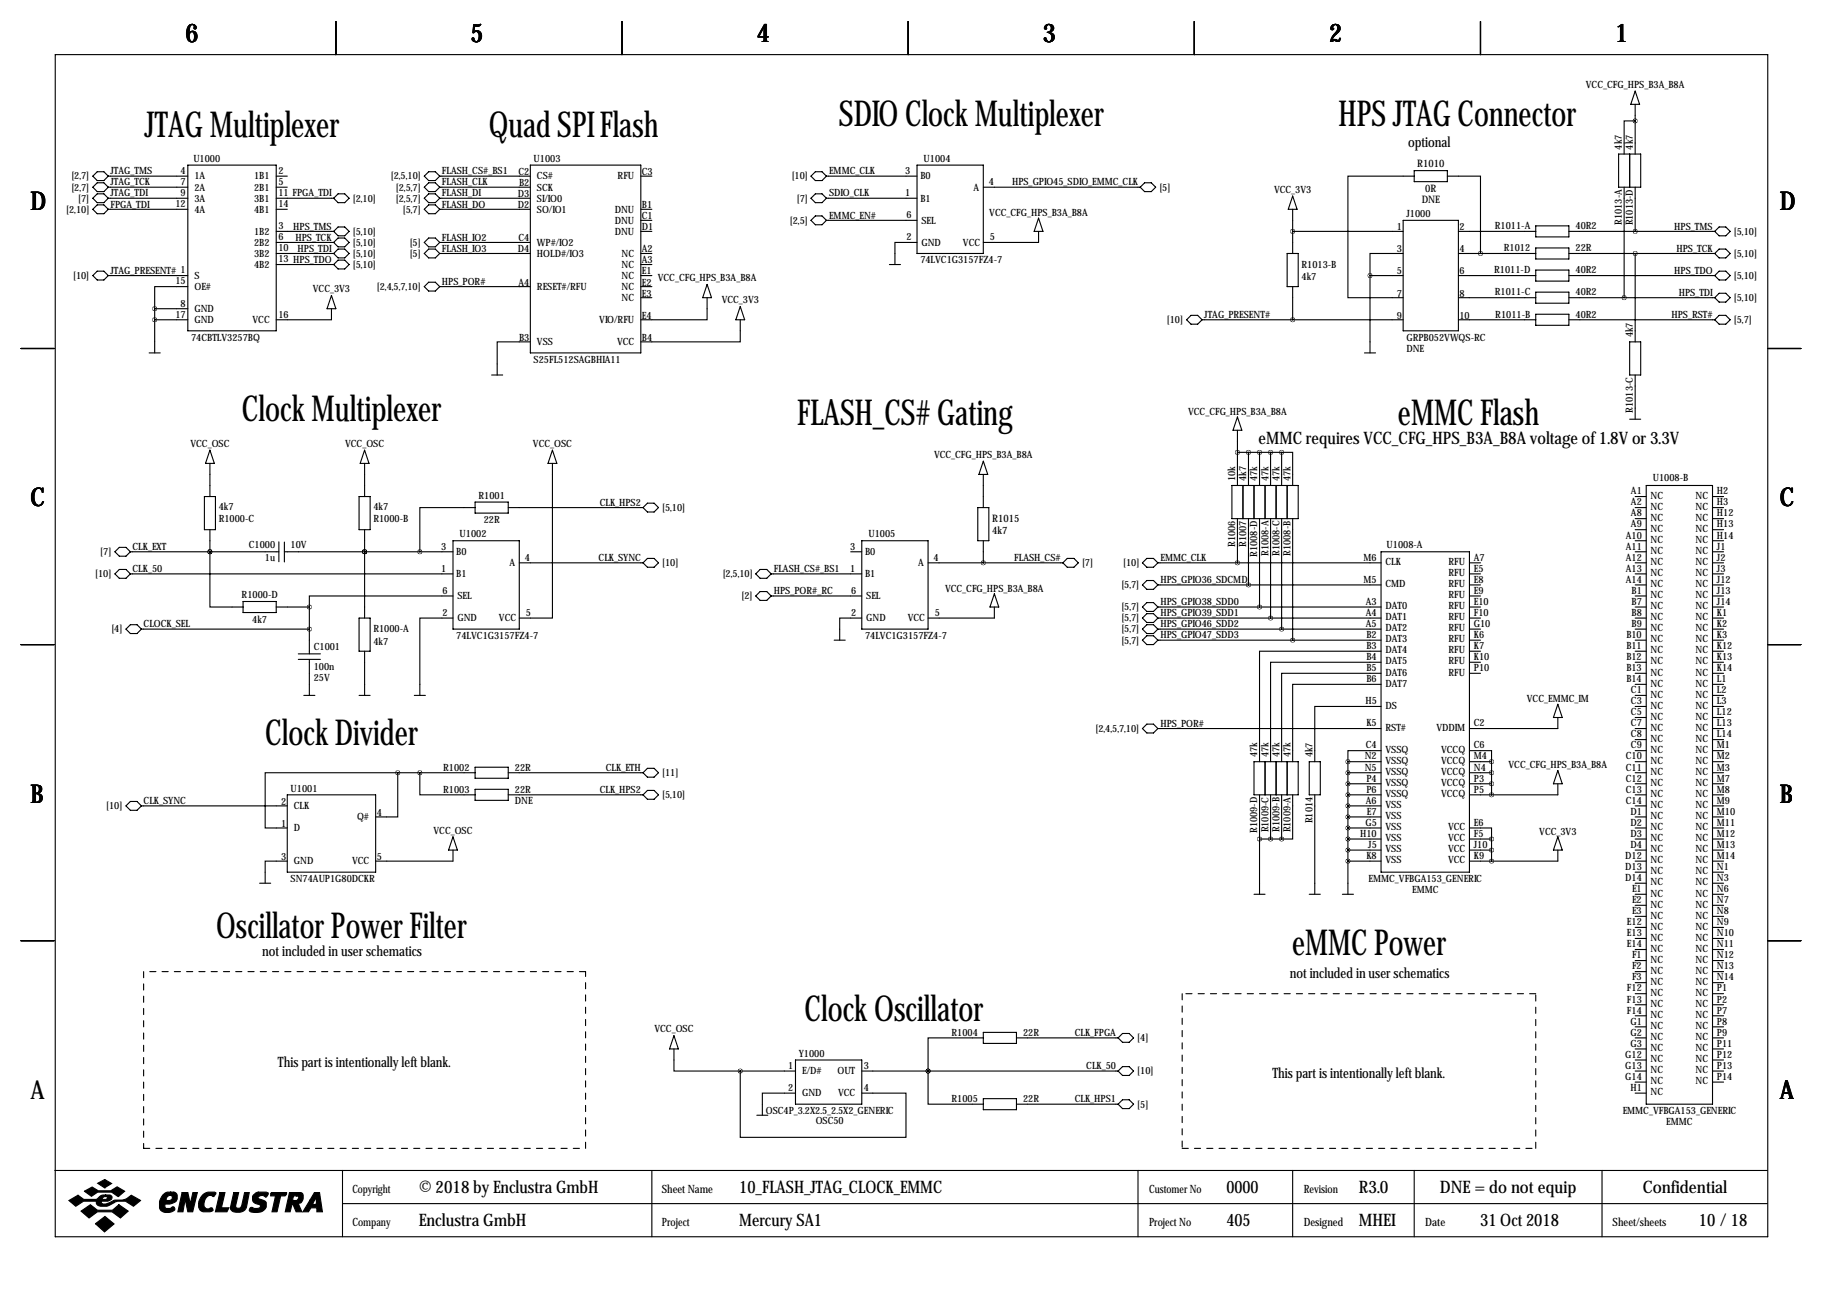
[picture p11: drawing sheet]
<svg xmlns="http://www.w3.org/2000/svg" width="419mm" height="297mm" viewBox="0 0 419 297" stroke-linecap="round" stroke-linejoin="round" font-family="sans-serif">
<g fill="none" stroke="#000" stroke-width=".25">
<path d="M12.7 12.6h393.7v271.7h-393.7zM77.2 4.9v7.7M143 4.9v7.7M208.8 4.9v7.7M274.6 4.9v7.7M340.4 4.9v7.7M22.4 39.5h1.5l1 1-1 1h-1.5l-1.1-1zM43.2 38h20.3v38.1h-20.3zM98.6 39.5h1.5l1 1-1 1h-1.5l-1.1-1zM121.9 38h25.4v43.1h-25.4zM210.8 38h15.3v20.3h-15.3zM325.1 39.2h7.6v2.6h-7.6z"/>
<path d="M372.1 35.4h5.1v7.6h-5.1zM374.6 35.4v7.6M375.9 27.8h-2.5v7.6M375.9 24v11.4M375.9 20.9l1 3.1h-2zM22.4 42h1.5l1 1-1 1.1h-1.5l-1.1-1.1zM22.4 44.6h1.5l1 1-1 1h-1.5l-1.1-1zM22.4 47.1h1.5l1 1-1 1h-1.5l-1.1-1zM24.9 40.5h18.3M24.9 43h18.3M24.9 45.6h18.3M24.9 48.1h18.3"/>
<path d="M63.5 40.5h2.5M63.5 53.2h13.2M63.5 43h2.5M63.5 55.7h13.2M63.5 45.6h13.2M63.5 58.3h13.2M63.5 48.1h2.5M76.7 53.2l1-1h1.5l1.1 1-1.1 1h-1.5zM76.7 58.3l1-1h1.5l1.1 1-1.1 1h-1.5zM76.7 45.6l1-1h1.5l1.1 1-1.1 1h-1.5zM77.7 54.7h1.5l1.1 1-1.1 1.1h-1.5l-1-1.1zM77.7 59.8h1.5l1.1 1-1.1 1h-1.5l-1-1z"/>
<path d="M98.6 57.3h1.5l1 1-1 1h-1.5l-1.1-1zM98.6 42h1.5l1 1-1 1.1h-1.5l-1.1-1.1zM98.6 44.6h1.5l1 1-1 1h-1.5l-1.1-1zM98.6 47.1h1.5l1 1-1 1h-1.5l-1.1-1zM98.6 54.7h1.5l1 1-1 1.1h-1.5l-1.1-1.1zM101.1 40.5h20.8M101.1 43h20.8M101.1 55.7h20.8M101.1 45.6h20.8M101.1 58.3h20.8M101.1 48.1h20.8M147.3 40.5h2.6"/>
<path d="M147.3 53.2h2.6M147.3 58.3h2.6M147.3 48.1h2.6M147.3 50.7h2.6M186.4 40.5l1.1-1h1.5l1 1-1 1h-1.5zM186.4 45.6l1.1-1h1.5l1 1-1 1h-1.5zM186.4 50.7l1.1-1.1h1.5l1 1.1-1 1h-1.5zM190 40.5h20.8M190 45.6h20.8M190 50.7h20.8M210.8 55.7h-5.1v5.1M226.1 43h36"/>
<path d="M238.8 50.2l1 3h-2.1zM238.8 53.2v2.5h-12.7M262.1 43l1-1h1.6l1 1-1 1.1h-1.6zM295.9 58.3h2.5v7.6h-2.5zM297.2 48.1v10.2M297.2 53.2h25.4M297.2 45.1l1 3h-2zM322.6 58.3h-7.6v5.1M322.6 50.7h12.7v25.4h-12.7zM325.1 40.5h-15.2v27.9h12.7M332.7 40.5h7.7v17.8M335.3 53.2h17.8"/>
<path d="M335.3 58.3h17.8M353.1 51.9h7.6v2.6h-7.6zM353.1 57h7.6v2.5h-7.6zM360.7 53.2h33.5M360.7 58.3h33.5M373.4 43v25.4M375.9 43v10.2M375.9 58.3v20.3M395.2 52.2h1.5l1.1 1-1.1 1h-1.5l-1-1zM395.2 57.3h1.5l1.1 1-1.1 1h-1.5l-1-1zM22.4 62.3h1.5l1 1.1-1 1h-1.5l-1.1-1zM24.9 63.4h18.3"/>
<path d="M35.6 71h7.6M35.6 73.5h7.6M35.6 71v10.1M43.2 65.9h-7.6v5.1M63.5 60.8h13.2M76.2 67.9l1 3.1h-2zM76.2 71v2.5h-12.7M98.6 64.9h1.5l1 1-1 1h-1.5l-1.1-1zM101.1 65.9h20.8M121.9 78.6h-7.6v7.6M147.3 63.4h2.6M147.3 60.8h2.6"/>
<path d="M147.3 65.9h2.6M147.3 68.4h2.6M162.6 68.4v5.1h-15.3M162.6 65.4l1 3h-2.1zM170.2 73.5v5.1h-22.9M170.2 70.5l1 3h-2zM204.5 60.8h2.5M273.8 72.5h1.5l1.1 1-1.1 1h-1.5l-1-1zM276.4 73.5h46.2M297.2 65.9v7.6M315 63.4h7.6M315 63.4v17.7"/>
<path d="M335.3 63.4h17.8M335.3 73.5h17.8M335.3 68.4h17.8M353.1 62.1h7.6v2.5h-7.6zM353.1 67.2h7.6v2.5h-7.6zM353.1 72.2h7.6v2.6h-7.6zM360.7 63.4h33.5M360.7 73.5h33.5M360.7 68.4h33.5M374.6 78.6h2.6v7.6h-2.6zM395.2 62.3h1.5l1.1 1.1-1.1 1h-1.5l-1-1zM395.2 67.4h1.5l1.1 1-1.1 1.1h-1.5l-1-1.1z"/>
<path d="M395.2 72.5h1.5l1.1 1-1.1 1h-1.5l-1-1zM4.8 80.1h7.6M34.3 81.1h2.5M113 86.2h2.6M284.5 98.9v12.7M284.5 95.9l1 3h-2zM313.7 81.1h2.5M374.6 96.4h2.6M375.9 86.2v10.2M406.4 80.1h7.6M47 114.2h2.5v7.6h-2.5zM48.3 106.5v7.7"/>
<path d="M48.3 103.5l1 3h-2.1zM82.5 114.2h2.6v7.6h-2.6zM83.8 106.5v7.7M83.8 103.5l1 3h-2zM109.2 116.7h-12.7v10.2M109.2 115.4h7.6v2.6h-7.6zM116.8 116.7h31M127 106.5v35.6h-7.6M127 103.5l1 3h-2zM148.8 115.7h1.6l1 1-1 1h-1.6l-1-1zM224.8 116.7h2.5v7.6h-2.5zM226.1 109.1v7.6"/>
<path d="M226.1 106l1 3.1h-2.1zM283.2 111.6h15.2v7.6h-15.2zM284.5 119.2v10.2M284.5 104h10.1M285.8 111.6v7.6M287 104v7.6M287 119.2v15.3M288.3 111.6v7.6M289.6 104v7.6M289.6 119.2v20.4M290.8 111.6v7.6M292.1 104v7.6"/>
<path d="M292.1 119.2v22.9M293.4 111.6v7.6M294.6 104h2.6v7.6M294.6 104v7.6M294.6 119.2v25.4M295.9 111.6v7.6M297.2 119.2v28M375.9 114.2h2.6M375.9 116.7h2.6M375.9 119.2h2.6M378.5 111.6h15.2v142.3h-15.2zM393.7 114.2h2.5"/>
<path d="M393.7 116.7h2.5M393.7 119.2h2.5M26.4 131.9l1-1h1.6l1 1-1 1.1h-1.6zM26.4 126.9l1-1.1h1.6l1 1.1-1 1h-1.6zM30 126.9h34.1M30 131.9h74.1M48.3 126.9h.1M48.3 126.9v12.7h7.6M48.3 121.8v5.1M55.9 138.3h7.6v2.5h-7.6zM63.5 139.6h7.6M64.1 124.6v4.5"/>
<path d="M65.4 126.9h38.7M65.4 124.6v4.6M71.1 139.6v10.7M83.8 126.9h.1M83.8 121.8v20.3M104.1 137h-33v2.6M104.1 124.3h15.3v20.3h-15.3zM119.4 129.4h28.4M147.8 129.4l1-1h1.6l1 1-1 1h-1.6zM174.8 130.9h1.5l1 1-1 1.1h-1.5l-1.1-1.1zM174.8 136h1.5l1 1-1 1h-1.5l-1.1-1zM177.3 131.9h20.8"/>
<path d="M177.3 137h20.8M195.6 126.9h2.5M198.1 124.3h15.3v20.3h-15.3zM213.4 129.4h30.9M226.1 124.3v5.1M228.6 139.6v2.5h-15.2M228.6 136.5l1 3.1h-2zM244.3 129.4l1.1-1h1.5l1 1-1 1h-1.5zM262.6 129.4l1.1-1h1.5l1 1-1 1h-1.5zM262.6 139.6l1.1-1.1h1.5l1 1.1-1 1h-1.5zM262.6 134.5l1.1-1h1.5l1 1-1 1h-1.5zM266.2 139.6h51.3"/>
<path d="M266.2 129.4h51.3M266.2 134.5h51.3M317.5 126.9h20.3v73.6h-20.3zM337.8 139.6h2.6M337.8 129.4h2.6M337.8 134.5h2.6M337.8 131.9h2.6M337.8 137h2.6M375.9 121.8h2.6M375.9 139.6h2.6M375.9 126.9h2.6M375.9 129.4h2.6"/>
<path d="M375.9 134.5h2.6M375.9 131.9h2.6M375.9 137h2.6M375.9 124.3h2.6M393.7 121.8h2.5M393.7 139.6h2.5M393.7 126.9h2.5M393.7 129.4h2.5M393.7 134.5h2.5M393.7 131.9h2.5M393.7 137h2.5M393.7 124.3h2.5"/>
<path d="M4.8 148.2h7.6M30 143.6h1.5l1 1-1 1.1h-1.5l-1-1.1zM32.5 144.6h38.6M68.6 150.3h5.1M68.6 151.6h5.1M69.8 159.9h2.6M71.1 151.6v8.3M82.5 142.1h2.6v7.6h-2.6zM82.5 159.9h2.6M83.8 149.7v10.2M95.2 159.9h2.6M104.1 142.1h-7.6v17.8"/>
<path d="M191.8 147.2h2.5M198.1 142.1h-5.1v5.1M262.6 147.2l1.1-1h1.5l1 1-1 1h-1.5zM262.6 144.6l1.1-1h1.5l1 1-1 1.1h-1.5zM262.6 142.1l1.1-1h1.5l1 1-1 1h-1.5zM266.2 142.1h51.3M266.2 144.6h51.3M266.2 147.2h51.3M317.5 149.7h-27.9v25.4M317.5 152.3h-25.4v22.8M317.5 154.8h-22.9v20.3M317.5 157.3h-20.3v17.8"/>
<path d="M337.8 149.7h2.6M337.8 142.1h2.6M337.8 144.6h2.6M337.8 147.2h2.6M337.8 152.3h2.6M337.8 154.8h2.6M375.9 149.7h2.6M375.9 142.1h2.6M375.9 144.6h2.6M375.9 147.2h2.6M375.9 152.3h2.6M375.9 154.8h2.6"/>
<path d="M375.9 157.3h2.6M375.9 159.9h2.6M393.7 149.7h2.5M393.7 142.1h2.5M393.7 144.6h2.5M393.7 147.2h2.5M393.7 152.3h2.5M393.7 154.8h2.5M393.7 157.3h2.5M393.7 159.9h2.5M406.4 148.2h7.6M91.4 177.7v10.1h-5"/>
<path d="M91.4 177.7h-30.4v12.7h5M91.4 177.7h17.8M96.5 177.7v5h12.7M109.2 176.4h7.6v2.5h-7.6zM116.8 177.7h31M148.8 176.6h1.6l1 1.1-1 1h-1.6l-1-1zM262.6 167.5l1.1-1h1.5l1 1-1 1h-1.5zM266.2 167.5h51.3M288.3 175.1h10.1v7.6h-10.1zM290.8 175.1v7.6M293.4 175.1v7.6M295.9 175.1v7.6"/>
<path d="M301 175.1h2.5v7.6h-2.5zM309.9 177.7h7.6M309.9 175.1h7.6M309.9 175.1v30.5M317.5 172.6h-7.6v2.5M317.5 162.4h-15.2v12.7M337.8 172.6h5.1v2.5M337.8 177.7h5.1M337.8 175.1h5.1M342.9 175.1v7.6M358.1 165v2.5h-20.3M358.1 177.2l1.1 3h-2.1z"/>
<path d="M358.1 161.9l1.1 3.1h-2.1zM375.9 177.7h2.6M375.9 162.4h2.6M375.9 167.5h2.6M375.9 172.6h2.6M375.9 175.1h2.6M375.9 165h2.6M375.9 170h2.6M393.7 177.7h2.5M393.7 162.4h2.5M393.7 167.5h2.5M393.7 172.6h2.5"/>
<path d="M393.7 175.1h2.5M393.7 165h2.5M393.7 170h2.5M30 184.3h1.5l1 1-1 1h-1.5l-1-1zM32.5 185.3h33.5M66 198h-5v5.1M66 182.7h20.4v17.8h-20.4zM104.1 195.4v2.6h-17.7M104.1 192.4l1.1 3h-2.1zM109.2 181.5h7.6v2.5h-7.6zM116.8 182.7h31M148.8 181.7h1.6l1 1-1 1.1h-1.6l-1-1.1z"/>
<path d="M289.6 192.9h5M289.6 182.7v22.9M292.1 182.7v10.2M294.6 182.7v10.2M297.2 182.7v10.2h-2.6M302.3 182.7v22.9M309.9 182.7h7.6M309.9 185.3h7.6M309.9 190.4h7.6M309.9 198h7.6M309.9 187.8h7.6M309.9 180.2h7.6"/>
<path d="M309.9 192.9h7.6M309.9 195.4h7.6M337.8 190.4h5.1v2.5M337.8 180.2h5.1M337.8 192.9h5.1M337.8 195.4h5.1M342.9 192.9v5.1M358.1 180.2v2.5h-20.3M358.1 195.4v2.6h-20.3M358.1 192.4l1.1 3h-2.1zM375.9 182.7h2.6M375.9 185.3h2.6"/>
<path d="M375.9 190.4h2.6M375.9 198h2.6M375.9 187.8h2.6M375.9 180.2h2.6M375.9 192.9h2.6M375.9 195.4h2.6M393.7 182.7h2.5M393.7 185.3h2.5M393.7 190.4h2.5M393.7 198h2.5M393.7 187.8h2.5M393.7 180.2h2.5"/>
<path d="M393.7 192.9h2.5M393.7 195.4h2.5M4.8 216.3h7.6M59.7 203.1h2.5M288.3 205.6h2.5M301 205.6h2.5M308.6 205.6h2.5M375.9 200.5h2.6M375.9 203.1h2.6M375.9 205.6h2.6M375.9 208.1h2.6M375.9 210.7h2.6"/>
<path d="M375.9 213.2h2.6M375.9 215.8h2.6M375.9 218.3h2.6M393.7 200.5h2.5M393.7 203.1h2.5M393.7 205.6h2.5M393.7 208.1h2.5M393.7 210.7h2.5M393.7 213.2h2.5M393.7 215.8h2.5M393.7 218.3h2.5M406.4 216.3h7.6"/>
<path d="M154.9 238.1l1.1 3.1h-2.1zM226.1 238.6h-12.7v7.6M226.1 237.3h7.6v2.6h-7.6zM233.7 238.6h23.3M257 238.6l1.1-1h1.5l1 1-1 1h-1.5zM375.9 238.6h2.6M375.9 220.8h2.6M375.9 223.4h2.6M375.9 225.9h2.6M375.9 228.5h2.6M375.9 231h2.6M375.9 233.5h2.6"/>
<path d="M375.9 236.1h2.6M393.7 238.6h2.5M393.7 220.8h2.5M393.7 223.4h2.5M393.7 225.9h2.5M393.7 228.5h2.5M393.7 231h2.5M393.7 233.5h2.5M393.7 236.1h2.5M154.9 241.2v5h15.3M170.2 246.2v15.3h38.1v-10.2h-10.2M170.2 246.2h12.7"/>
<path d="M174 256.4h2.5M182.9 251.3h-7.6v5.1M182.9 243.7h15.2v10.2h-15.2zM198.1 246.2h58.9M213.4 246.2v7.7h12.7M213.4 246.2h.1M226.1 252.6h7.6v2.5h-7.6zM233.7 253.9h23.3M257 253.9l1.1-1.1h1.5l1 1.1-1 1h-1.5zM258.1 245.2h1.5l1 1-1 1.1h-1.5l-1.1-1.1zM375.9 243.7h2.6M375.9 246.2h2.6"/>
<path d="M375.9 251.3h2.6M375.9 241.2h2.6M375.9 248.8h2.6M393.7 243.7h2.5M393.7 246.2h2.5M393.7 241.2h2.5M393.7 248.8h2.5M12.6 269.1h393.7M78.7 269.1v15.2M78.7 276.7h327.6M149.9 269.1v15.2M261.6 269.1v15.2"/>
<path d="M297.2 269.1v15.2M325.1 269.1v15.2M368.3 269.1v15.2"/>
</g>
<g fill="#000" stroke="#000" stroke-width=".25">
<path d="M15.8 276l2.1-1.2 1.4 1h2.8l.3-.2a1.77 1.77 0 0 1 1.9-.9v.4l-.6 .2-.2 .5h.9l.3-.6-.4-.1v-.4h.9a.59 .59 0 0 1 .6 .7l-.2 .4-.8 .4h-1.4l-.1 .1 .1 .4a3.2 3.2 0 0 0 2.7-.7l.3-.1a4 4 0 0 0 3.8-1.1l2.1 1.2-1.6 1.3a4 4 0 0 0-5.5-.2 2.66 2.66 0 0 1-2.9-.2l-.1-.7h-3l-1.8 1.1zM19.4 273.9l1.8-1 1.4 .9h2.9l1.4-.9 1.8 1-1.5 1.2-1.5-1h-3.2l-1.5 .9zM22.5 272l1.6-.8 1.6 .9-1.6 1zM18.6 278.4l2.2-1.4 1.6 1.2h3.5l1.4-1.2 2.2 1.4-1.8 1.6-1.9-1.4h-3.4l-1.9 1.4zM37.4 274.7a1.75 1.75 0 0 1 1.8-.6v.7a.82 .82 0 0 0-.8 1.2h.6a.6 .6 0 0 0 .6-.5 .6 .6 0 0 0-.4-.7v-.7h.8l.5 .3a1.61 1.61 0 0 1 0 1.7 1.61 1.61 0 0 1-1.5 .7h-1v.9l.2 .1h.9l.7-.4 .4 .4a1.06 1.06 0 0 1-1.3 1 1.82 1.82 0 0 1-2.2-1.1 3.5 3.5 0 0 1 .7-3zM41.9 274.2h1.3l.5 2.6 .6-2.6h1.1l-1.1 4.4h-1.1l-.6-2.9-.5 2.9h-1.2zM46.7 274.6a2.78 2.78 0 0 1 2.9-.4l-.4 .9a1.32 1.32 0 0 0-2.1 .8l-.2 .8a.98 .98 0 0 0 1.1 1.2 .55 .55 0 0 1 .6-.2 .55 .55 0 0 1 .4 .6l-.7 .3-1.8-.1a1.79 1.79 0 0 1-.8-2.3zM50.5 274.2h1.2l-.8 3.5h1.7l-.4 .9h-2.7zM53.7 274.2h1.2l-.7 3.1a.73 .73 0 0 0 .7 .5 .73 .73 0 0 0 .7-.6l.6-3h1.1l-.7 3.4a2.28 2.28 0 0 1-3.6 .4v-.4zM58.3 274.7l.8-.6h2.1l.5 .2v.2l-.6 .7a.96 .96 0 0 0-1-.4 .96 .96 0 0 0-.8 .6l1.7 .8a1.71 1.71 0 0 1-.1 1.8 1.71 1.71 0 0 1-1.7 .8l-1.4-.2a.51 .51 0 0 1-.4-.7 .51 .51 0 0 1 .8-.2l1 .1a.52 .52 0 0 0 .6-.2 .52 .52 0 0 0-.2-.7 1.39 1.39 0 0 1-1.4-.6 1.39 1.39 0 0 1 .1-1.6zM62.2 274.4l.2-.2h3.5l-.1 .4-.3 .3h-1l-.8 3.7h-1.2l.8-3.7h-1.1zM66.5 274.2h1.7v.7h-.7l-.2 1.1h.9l.3-.3a.44 .44 0 0 0 .1-.5 .44 .44 0 0 0-.4-.3v-.7h1l.3 .2 .2 .3v.9a1.03 1.03 0 0 1-1.2 1l.9 2h-1.3l-.8-1.8h-.1l-.5 1.8h-1.1z"/>
<path d="M72.3 274.2h1.2l.6 4.4h-1.3v-.9h-1.3l-.6 .9h-1.3l1.7-2.7h1l-.4 .8 .2 .2h.4l.2-.2v-1.5l-.4 .7h-1zM21.9 281.3l2.2-1.6 2.1 1.7-2.2 1.8z"/>
</g>
<path d="M33 223.4v40.6M134.6 223.4h-101.6M271.8 228.5v35.5M353.1 228.5h-81.3M33 264h101.6M134.6 264v-40.6M271.8 264h81.3M353.1 264v-35.5" fill="none" stroke="#000" stroke-width=".25" stroke-dasharray="1.4 1.4"/>
<path d="M35.5 71a.05 .05 0 0 0 .1 0 .05 .05 0 0 0-.1 0zM35.5 73.5a.05 .05 0 0 0 .1 0 .05 .05 0 0 0-.1 0zM297.1 53.2a.05 .05 0 0 0 .1 0 .05 .05 0 0 0-.1 0zM91.4 177.7a.05 .05 0 0 0 .1 0 .05 .05 0 0 0-.1 0zM96.5 177.7a.05 .05 0 0 0 .1 0 .05 .05 0 0 0-.1 0zM314.9 63.4a.05 .05 0 0 0 .1 0 .05 .05 0 0 0-.1 0zM297.1 73.5a.05 .05 0 0 0 .1 0 .05 .05 0 0 0-.1 0zM48.2 126.9a.05 .05 0 0 0 .1 0 .05 .05 0 0 0-.1 0zM83.8 126.9a.05 .05 0 0 0 .1 0 .05 .05 0 0 0-.1 0zM83.8 126.9a.05 .05 0 0 0 .1 0 .05 .05 0 0 0-.1 0zM373.3 68.4a.05 .05 0 0 0 .1 0 .05 .05 0 0 0-.1 0zM375.9 53.2a.05 .05 0 0 0 .1 0 .05 .05 0 0 0-.1 0zM375.9 27.8a.05 .05 0 0 0 .1 0 .05 .05 0 0 0-.1 0zM375.9 58.3a.05 .05 0 0 0 .1 0 .05 .05 0 0 0-.1 0zM71.1 139.6a.05 .05 0 0 0 .1 0 .05 .05 0 0 0-.1 0zM71.1 144.6a.05 .05 0 0 0 .1 0 .05 .05 0 0 0-.1 0zM48.2 126.9a.05 .05 0 0 0 .1 0 .05 .05 0 0 0-.1 0zM213.3 246.2a.05 .05 0 0 0 .1 0 .05 .05 0 0 0-.1 0zM213.3 246.2a.05 .05 0 0 0 .1 0 .05 .05 0 0 0-.1 0zM170.1 246.2a.05 .05 0 0 0 .1 0 .05 .05 0 0 0-.1 0zM96.5 126.9a.05 .05 0 0 0 .1 0 .05 .05 0 0 0-.1 0zM340.3 58.3a.05 .05 0 0 0 .1 0 .05 .05 0 0 0-.1 0zM309.8 175.1a.05 .05 0 0 0 .1 0 .05 .05 0 0 0-.1 0zM309.8 177.7a.05 .05 0 0 0 .1 0 .05 .05 0 0 0-.1 0zM309.8 180.2a.05 .05 0 0 0 .1 0 .05 .05 0 0 0-.1 0zM309.8 182.7a.05 .05 0 0 0 .1 0 .05 .05 0 0 0-.1 0zM309.8 185.3a.05 .05 0 0 0 .1 0 .05 .05 0 0 0-.1 0zM309.8 187.8a.05 .05 0 0 0 .1 0 .05 .05 0 0 0-.1 0zM309.8 190.4a.05 .05 0 0 0 .1 0 .05 .05 0 0 0-.1 0zM309.8 192.9a.05 .05 0 0 0 .1 0 .05 .05 0 0 0-.1 0zM309.8 195.4a.05 .05 0 0 0 .1 0 .05 .05 0 0 0-.1 0zM309.8 198a.05 .05 0 0 0 .1 0 .05 .05 0 0 0-.1 0zM287 134.5a.05 .05 0 0 0 .1 0 .05 .05 0 0 0-.1 0zM289.5 139.6a.05 .05 0 0 0 .1 0 .05 .05 0 0 0-.1 0zM294.6 144.6a.05 .05 0 0 0 .1 0 .05 .05 0 0 0-.1 0zM297.1 147.2a.05 .05 0 0 0 .1 0 .05 .05 0 0 0-.1 0zM289.5 104a.05 .05 0 0 0 .1 0 .05 .05 0 0 0-.1 0zM294.6 104a.05 .05 0 0 0 .1 0 .05 .05 0 0 0-.1 0zM284.4 129.4a.05 .05 0 0 0 .1 0 .05 .05 0 0 0-.1 0zM287 104a.05 .05 0 0 0 .1 0 .05 .05 0 0 0-.1 0zM284.4 104a.05 .05 0 0 0 .1 0 .05 .05 0 0 0-.1 0zM294.6 192.9a.05 .05 0 0 0 .1 0 .05 .05 0 0 0-.1 0zM289.5 192.9a.05 .05 0 0 0 .1 0 .05 .05 0 0 0-.1 0zM226 129.4a.05 .05 0 0 0 .1 0 .05 .05 0 0 0-.1 0z" fill="#000" stroke="#000" stroke-width="1"/>
<g font-size="8.2">
<text x="192.8" y="29.1">SDIO Clock Multiplexer</text>
<text x="307.7" y="29.1">HPS JTAG Connector</text>
<text x="33.3" y="31.6">JTAG Multiplexer</text>
<text x="112.4" y="31.6">Quad SPI Flash</text>
<text x="55.6" y="96.9">Clock Multiplexer</text>
<text x="183.3" y="97.6">FLASH_CS# Gating</text>
<text x="321.4" y="97.6">eMMC Flash</text>
<text x="61" y="171.3">Clock Divider</text>
<text x="49.7" y="215.8">Oscillator Power Filter</text>
<text x="297" y="219.6">eMMC Power</text>
<text x="185" y="234.8">Clock Oscillator</text>
</g>
<g font-size="5.9">
<text x="42.7" y="9.8">6</text>
<text x="108.2" y="9.8">5</text>
<text x="174" y="9.8">4</text>
<text x="239.8" y="9.8">3</text>
<text x="305.6" y="9.8">2</text>
<text x="371.3" y="9.8">1</text>
<text x="7" y="48.4">D</text>
<text x="409.2" y="48.4">D</text>
<text x="7" y="116.4">C</text>
<text x="409.2" y="116.4">C</text>
<text x="7" y="184.5">B</text>
<text x="409.2" y="184.5">B</text>
<text x="7" y="252.6">A</text>
<text x="409.2" y="252.6">A</text>
</g>
<g font-size="4">
<text x="289.4" y="102">eMMC requires VCC_CFG_HPS_B3A_B8A voltage of 1.8V or 3.3V</text>
<text x="96.3" y="274.2">© 2018 by Enclustra GmbH</text>
<text x="169.9" y="274.2">10_FLASH_JTAG_CLOCK_EMMC</text>
<text x="281.9" y="274.2">0000</text>
<text x="312.4" y="274.2">R3.0</text>
<text x="331" y="274.2">DNE = do not equip</text>
<text x="377.6" y="274.2">Confidential</text>
<text x="96.3" y="281.8">Enclustra GmbH</text>
<text x="169.9" y="281.8">Mercury SA1</text>
<text x="281.9" y="281.8">405</text>
<text x="312.4" y="281.8">MHEI</text>
<text x="340.3" y="281.8">31 Oct 2018</text>
<text x="390.6" y="281.8">10/18</text>
</g>
<g font-size="3.3">
<text x="323.7" y="33.9">optional</text>
<text x="60.3" y="219.8">not included in user schematics</text>
<text x="296.5" y="224.9">not included in user schematics</text>
<text x="63.9" y="245.2">This part is intentionally left blank.</text>
<text x="292.5" y="247.8">This part is intentionally left blank.</text>
</g>
<g font-size="2.6">
<text x="81" y="274.2">Copyright</text>
<text x="152.1" y="274.2">Sheet Name</text>
<text x="264.2" y="274.2">Customer No</text>
<text x="299.7" y="274.2">Revision</text>
<text x="81" y="281.8">Company</text>
<text x="152.1" y="281.8">Project</text>
<text x="264.2" y="281.8">Project No</text>
<text x="299.7" y="281.8">Designed</text>
<text x="327.7" y="281.8">Date</text>
<text x="370.7" y="281.8">Sheet/sheets</text>
</g>
<g font-size="2.4">
<text x="325.8" y="38.5">R1010</text>
<text x="326.8" y="46.7">DNE</text>
<text x="327.7" y="44.1">0R</text>
<text x="228.1" y="120">R1015</text>
<text x="228.1" y="122.9">4k7</text>
</g>
<g font-size="2.3">
<text x="364.6" y="20.2">VCC_CFG_HPS_B3A_B8A</text>
<text x="372.9" y="34.4" transform="rotate(-90 372.9 34.4)">4k7</text>
<text x="375.4" y="34.4" transform="rotate(-90 375.4 34.4)">4k7</text>
<text x="16.4" y="41.3">[2,7]</text>
<text x="25.4" y="40.1">JTAG_TMS</text>
<text x="41.5" y="40">4</text>
<text x="44.4" y="37.2">U1000</text>
<text x="44.7" y="41.3">1A</text>
<text x="58.4" y="41.3">1B1</text>
<text x="64" y="40">2</text>
<text x="89.9" y="41.3">[2,5,10]</text>
<text x="101.6" y="40.1">FLASH_CS#_BS1</text>
<text x="119.2" y="40.2">C2</text>
<text x="122.7" y="37.2">U1003</text>
<text x="123.4" y="41.3">CS#</text>
<text x="142" y="41.3">RFU</text>
<text x="147.6" y="40.2">C3</text>
<text x="182" y="41.3">[10]</text>
<text x="190.6" y="40.1">EMMC_CLK</text>
<text x="208.1" y="40">3</text>
<text x="211.6" y="41.3">B0</text>
<text x="212.3" y="37.2">U1004</text>
<text x="16.4" y="43.8">[2,7]</text>
<text x="18" y="46.3">[7]</text>
<text x="25.4" y="42.6">JTAG_TCK</text>
<text x="25.4" y="45.2">JTAG_TDI</text>
<text x="25.4" y="47.7">FPGA_TDI</text>
<text x="40.3" y="47.6">12</text>
<text x="41.5" y="42.5">7</text>
<text x="41.5" y="45.1">9</text>
<text x="44.7" y="43.8">2A</text>
<text x="44.7" y="46.3">3A</text>
<text x="58.4" y="43.8">2B1</text>
<text x="58.4" y="46.3">3B1</text>
<text x="64" y="42.5">5</text>
<text x="64" y="45.1">11 FPGA_TDI</text>
<text x="64" y="47.6">14</text>
<text x="81.1" y="46.3">[2,10]</text>
<text x="91" y="43.8">[2,5,7]</text>
<text x="91" y="46.3">[2,5,7]</text>
<text x="101.6" y="42.6">FLASH_CLK</text>
<text x="101.6" y="45.2">FLASH_DI</text>
<text x="101.6" y="47.7">FLASH_DO</text>
<text x="119.1" y="45.3">D3</text>
<text x="119.1" y="47.9">D2</text>
<text x="119.3" y="42.8">B2</text>
<text x="123.4" y="43.8">SCK</text>
<text x="123.4" y="46.3">SI/IO0</text>
<text x="147.6" y="47.9">B1</text>
<text x="183.2" y="46.3">[7]</text>
<text x="190.6" y="45.2">SDIO_CLK</text>
<text x="208.1" y="45.1">1</text>
<text x="211.6" y="46.3">B1</text>
<text x="223.8" y="43.8">A</text>
<text x="227.3" y="42.5">4</text>
<text x="232.7" y="42.6">HPS_GPIO45_SDIO_EMMC_CLK</text>
<text x="266.5" y="43.8">[5]</text>
<text x="292.9" y="44.3">VCC_3V3</text>
<text x="15.2" y="48.9">[2,10]</text>
<text x="44.7" y="48.9">4A</text>
<text x="58.4" y="54">1B2</text>
<text x="58.4" y="48.9">4B1</text>
<text x="64" y="52.7">3</text>
<text x="67.4" y="52.8">HPS_TMS</text>
<text x="81.1" y="54">[5,10]</text>
<text x="92.6" y="48.9">[5,7]</text>
<text x="123.4" y="48.9">SO/IO1</text>
<text x="141.3" y="48.9">DNU</text>
<text x="141.3" y="51.4">DNU</text>
<text x="141.3" y="54">DNU</text>
<text x="147.6" y="50.4">C1</text>
<text x="147.6" y="52.9">D1</text>
<text x="181.6" y="51.4">[2,5]</text>
<text x="190.6" y="50.3">EMMC_EN#</text>
<text x="208.4" y="50.2">6</text>
<text x="211.8" y="51.4">SEL</text>
<text x="227.4" y="49.6">VCC_CFG_HPS_B3A_B8A</text>
<text x="321.2" y="52.9">1</text>
<text x="323.3" y="49.9">J1000</text>
<text x="335.5" y="52.9">2</text>
<text x="343.7" y="52.7">R1011-A</text>
<text x="362.2" y="52.7">40R2</text>
<text x="372.9" y="51.7" transform="rotate(-90 372.9 51.7)">R1013-A</text>
<text x="375.4" y="51.8" transform="rotate(-90 375.4 51.8)">R1013-D</text>
<text x="384.9" y="52.8">HPS_TMS</text>
<text x="398.6" y="54">[5,10]</text>
<text x="58.4" y="56.5">2B2</text>
<text x="58.4" y="59">3B2</text>
<text x="64" y="55.2">6</text>
<text x="64" y="57.8">10</text>
<text x="67.9" y="55.3">HPS_TCK</text>
<text x="68.4" y="57.9">HPS_TDI</text>
<text x="81.1" y="56.5">[5,10]</text>
<text x="81.1" y="59">[5,10]</text>
<text x="94.2" y="56.5">[5]</text>
<text x="94.2" y="59">[5]</text>
<text x="101.6" y="55.3">FLASH_IO2</text>
<text x="101.6" y="57.9">FLASH_IO3</text>
<text x="119.1" y="58">D4</text>
<text x="119.2" y="55.5">C4</text>
<text x="123.4" y="59">HOLD#/IO3</text>
<text x="123.4" y="56.5">WP#/IO2</text>
<text x="142.9" y="59">NC</text>
<text x="147.6" y="58">A2</text>
<text x="208.4" y="55.2">2</text>
<text x="211.8" y="56.5">GND</text>
<text x="221.4" y="56.5">VCC</text>
<text x="227.6" y="55.2">5</text>
<text x="321.2" y="58">3</text>
<text x="335.5" y="58">4</text>
<text x="345.7" y="57.8">R1012</text>
<text x="362.2" y="57.8">22R</text>
<text x="385.4" y="57.9">HPS_TCK</text>
<text x="398.6" y="59">[5,10]</text>
<text x="16.8" y="64.1">[10]</text>
<text x="25.4" y="63">JTAG_PRESENT# 1</text>
<text x="40.3" y="65.4">15</text>
<text x="44.7" y="64.1">S</text>
<text x="58.4" y="61.6">4B2</text>
<text x="64" y="60.3">13 HPS_TDO</text>
<text x="81.1" y="61.6">[5,10]</text>
<text x="101.6" y="65.5">HPS_POR#</text>
<text x="119.2" y="65.6">A4</text>
<text x="142.9" y="61.6">NC</text>
<text x="142.9" y="64.1">NC</text>
<text x="147.6" y="60.6">A3</text>
<text x="147.6" y="63.1">E1</text>
<text x="147.6" y="65.6">E2</text>
<text x="151.2" y="64.6">VCC_CFG_HPS_B3A_B8A</text>
<text x="211.6" y="60.6">74LVC1G3157FZ4-7</text>
<text x="299.2" y="61.6">R1013-B</text>
<text x="299.2" y="64.4">4k7</text>
<text x="321.2" y="63.1">5</text>
<text x="335.5" y="63.1">6</text>
<text x="343.5" y="62.9">R1011-D</text>
<text x="362.2" y="62.9">40R2</text>
<text x="384.9" y="63">HPS_TDO</text>
<text x="398.6" y="64.1">[5,10]</text>
<text x="41.5" y="70.5">8</text>
<text x="44.7" y="71.7">GND</text>
<text x="44.7" y="66.7">OE#</text>
<text x="71.9" y="67.2">VCC_3V3</text>
<text x="86.7" y="66.7">[2,4,5,7,10]</text>
<text x="123.4" y="66.7">RESET#/RFU</text>
<text x="142.9" y="66.7">NC</text>
<text x="142.9" y="69.2">NC</text>
<text x="147.6" y="68.2">E3</text>
<text x="165.9" y="69.7">VCC_3V3</text>
<text x="321.2" y="68.2">7</text>
<text x="335.5" y="68.2">8</text>
<text x="343.7" y="67.9">R1011-C</text>
<text x="362.2" y="67.9">40R2</text>
<text x="385.9" y="68">HPS_TDI</text>
<text x="398.6" y="69.2">[5,10]</text>
<text x="40.3" y="73">17</text>
<text x="44.7" y="74.3">GND</text>
<text x="58.1" y="74.3">VCC</text>
<text x="64" y="73">16</text>
<text x="137.8" y="74.3">VIO/RFU</text>
<text x="147.6" y="73.3">E4</text>
<text x="268.3" y="74.3">[10]</text>
<text x="276.9" y="73.1">JTAG_PRESENT#</text>
<text x="321.2" y="73.3">9</text>
<text x="335.5" y="73.3">10</text>
<text x="343.8" y="73">R1011-B</text>
<text x="362.2" y="73">40R2</text>
<text x="375.4" y="77.6" transform="rotate(-90 375.4 77.6)">4k7</text>
<text x="384.3" y="73.1">HPS_RST#</text>
<text x="398.6" y="74.3">[5,7]</text>
<text x="43.9" y="78.4">74CBTLV3257BQ</text>
<text x="119.3" y="78.3">B3</text>
<text x="122.7" y="83.4">S25FL512SAGBHIA11</text>
<text x="123.4" y="79.4">VSS</text>
<text x="141.9" y="79.4">VCC</text>
<text x="147.6" y="78.3">B4</text>
<text x="323.3" y="78.4">GRPB052VWQS-RC</text>
<text x="323.3" y="80.9">DNE</text>
<text x="273.2" y="95.4">VCC_CFG_HPS_B3A_B8A</text>
<text x="375.4" y="94.9" transform="rotate(-90 375.4 94.9)">R1013-C</text>
<text x="43.8" y="102.7">VCC_OSC</text>
<text x="79.3" y="102.7">VCC_OSC</text>
<text x="122.5" y="102.7">VCC_OSC</text>
<text x="214.7" y="105.3">VCC_CFG_HPS_B3A_B8A</text>
<text x="284" y="110.6" transform="rotate(-90 284 110.6)">10k</text>
<text x="286.5" y="110.6" transform="rotate(-90 286.5 110.6)">4k7</text>
<text x="289.1" y="110.6" transform="rotate(-90 289.1 110.6)">47k</text>
<text x="291.6" y="110.6" transform="rotate(-90 291.6 110.6)">47k</text>
<text x="294.1" y="110.6" transform="rotate(-90 294.1 110.6)">47k</text>
<text x="296.7" y="110.6" transform="rotate(-90 296.7 110.6)">47k</text>
<text x="375" y="113.7">A1</text>
<text x="380" y="110.6">U1008-B</text>
<text x="394.7" y="113.7">H2</text>
<text x="50.3" y="117.2">4k7</text>
<text x="85.9" y="117.2">4k7</text>
<text x="110" y="114.7">R1001</text>
<text x="137.9" y="116.3">CLK_HPS2</text>
<text x="152.2" y="117.5">[5,10]</text>
<text x="375" y="116.2">A2</text>
<text x="375" y="118.7">A8</text>
<text x="379.5" y="114.7">NC</text>
<text x="379.5" y="117.2">NC</text>
<text x="379.5" y="119.8">NC</text>
<text x="389.8" y="114.7">NC</text>
<text x="389.8" y="117.2">NC</text>
<text x="389.8" y="119.8">NC</text>
<text x="394.7" y="116.2">H3</text>
<text x="394.7" y="118.7">H12</text>
<text x="50.3" y="120">R1000-C</text>
<text x="85.9" y="120">R1000-B</text>
<text x="105.7" y="123.6">U1002</text>
<text x="111.2" y="120.3">22R</text>
<text x="199.6" y="123.6">U1005</text>
<text x="284" y="125.8" transform="rotate(-90 284 125.8)">R1006</text>
<text x="286.5" y="125.8" transform="rotate(-90 286.5 125.8)">R1007</text>
<text x="373.8" y="123.8">A10</text>
<text x="375" y="121.3">A9</text>
<text x="379.5" y="122.3">NC</text>
<text x="379.5" y="124.8">NC</text>
<text x="389.8" y="122.3">NC</text>
<text x="389.8" y="124.8">NC</text>
<text x="394.7" y="121.3">H13</text>
<text x="394.7" y="123.8">H14</text>
<text x="23.1" y="127.6">[7]</text>
<text x="30.5" y="131.5">CLK_50</text>
<text x="30.5" y="126.5">CLK_EXT</text>
<text x="57.2" y="126.1">C1000</text>
<text x="60.9" y="128.9">1u</text>
<text x="66.8" y="126.1">10V</text>
<text x="101.4" y="126.4">3</text>
<text x="101.4" y="131.4">1</text>
<text x="104.9" y="127.6">B0</text>
<text x="117.1" y="130.2">A</text>
<text x="120.6" y="128.9">4</text>
<text x="137.6" y="129">CLK_SYNC</text>
<text x="152.2" y="130.2">[10]</text>
<text x="177.9" y="131.5">FLASH_CS#_BS1</text>
<text x="195.4" y="126.4">3</text>
<text x="195.4" y="131.4">1</text>
<text x="198.9" y="127.6">B0</text>
<text x="211.1" y="130.2">A</text>
<text x="214.6" y="128.9">4</text>
<text x="233.2" y="129">FLASH_CS#</text>
<text x="248.8" y="130.2">[7]</text>
<text x="258.2" y="130.2">[10]</text>
<text x="266.8" y="129">EMMC_CLK</text>
<text x="289.1" y="128" transform="rotate(-90 289.1 128)">R1008-D</text>
<text x="291.6" y="127.9" transform="rotate(-90 291.6 127.9)">R1008-A</text>
<text x="294.1" y="127.9" transform="rotate(-90 294.1 127.9)">R1008-C</text>
<text x="296.7" y="127.8" transform="rotate(-90 296.7 127.8)">R1008-B</text>
<text x="313.5" y="128.9">M6</text>
<text x="318.5" y="129.9">CLK</text>
<text x="318.8" y="126.1">U1008-A</text>
<text x="333" y="129.9">RFU</text>
<text x="338.8" y="128.9">A7</text>
<text x="338.8" y="131.4">E5</text>
<text x="373.8" y="126.4">A11</text>
<text x="373.8" y="128.9">A12</text>
<text x="373.8" y="131.4">A13</text>
<text x="379.5" y="127.4">NC</text>
<text x="379.5" y="129.9">NC</text>
<text x="389.8" y="127.4">NC</text>
<text x="389.8" y="129.9">NC</text>
<text x="394.7" y="126.4">J1</text>
<text x="394.7" y="128.9">J2</text>
<text x="394.7" y="131.4">J3</text>
<text x="21.9" y="132.7">[10]</text>
<text x="55.5" y="137.5">R1000-D</text>
<text x="101.7" y="136.5">6</text>
<text x="104.9" y="132.7">B1</text>
<text x="105.2" y="137.8">SEL</text>
<text x="166.2" y="132.7">[2,5,10]</text>
<text x="170.5" y="137.8">[2]</text>
<text x="177.9" y="136.6">HPS_POR#_RC</text>
<text x="195.7" y="136.5">6</text>
<text x="198.9" y="132.7">B1</text>
<text x="199.1" y="137.8">SEL</text>
<text x="217.3" y="136">VCC_CFG_HPS_B3A_B8A</text>
<text x="257.8" y="135.2">[5,7]</text>
<text x="266.8" y="134.1">HPS_GPIO36_SDCMD</text>
<text x="313.5" y="134">M5</text>
<text x="318.5" y="135">CMD</text>
<text x="333" y="132.5">RFU</text>
<text x="333" y="135">RFU</text>
<text x="333" y="137.5">RFU</text>
<text x="338.8" y="134">E8</text>
<text x="338.8" y="136.5">E9</text>
<text x="373.8" y="134">A14</text>
<text x="375.1" y="136.5">B1</text>
<text x="379.5" y="132.5">NC</text>
<text x="379.5" y="135">NC</text>
<text x="379.5" y="137.5">NC</text>
<text x="389.8" y="132.5">NC</text>
<text x="389.8" y="135">NC</text>
<text x="389.8" y="137.5">NC</text>
<text x="394.7" y="134">J12</text>
<text x="394.7" y="136.5">J13</text>
<text x="58" y="143.1">4k7</text>
<text x="101.7" y="141.6">2</text>
<text x="105.2" y="142.9">GND</text>
<text x="114.7" y="142.9">VCC</text>
<text x="120.9" y="141.6">5</text>
<text x="195.7" y="141.6">2</text>
<text x="199.1" y="142.9">GND</text>
<text x="208.7" y="142.9">VCC</text>
<text x="214.9" y="141.6">5</text>
<text x="257.8" y="140.3">[5,7]</text>
<text x="257.8" y="142.9">[5,7]</text>
<text x="266.8" y="139.2">HPS_GPIO38_SDD0</text>
<text x="266.8" y="141.7">HPS_GPIO39_SDD1</text>
<text x="314" y="139.1">A3</text>
<text x="314" y="141.6">A4</text>
<text x="318.5" y="140.1">DAT0</text>
<text x="318.5" y="142.6">DAT1</text>
<text x="333" y="140.1">RFU</text>
<text x="333" y="142.6">RFU</text>
<text x="338.8" y="139.1">E10</text>
<text x="338.8" y="141.6">F10</text>
<text x="375.1" y="139.1">B7</text>
<text x="375.1" y="141.6">B8</text>
<text x="379.5" y="140.1">NC</text>
<text x="379.5" y="142.6">NC</text>
<text x="389.8" y="140.1">NC</text>
<text x="389.8" y="142.6">NC</text>
<text x="394.7" y="139.1">J14</text>
<text x="394.7" y="141.6">K1</text>
<text x="25.6" y="145.4">[4]</text>
<text x="33" y="144.2">CLOCK_SEL</text>
<text x="72.1" y="149.5">C1001</text>
<text x="85.9" y="145.4">R1000-A</text>
<text x="85.9" y="148.2">4k7</text>
<text x="104.9" y="146.9">74LVC1G3157FZ4-7</text>
<text x="198.9" y="146.9">74LVC1G3157FZ4-7</text>
<text x="257.8" y="145.4">[5,7]</text>
<text x="257.8" y="147.9">[5,7]</text>
<text x="266.8" y="144.2">HPS_GPIO46_SDD2</text>
<text x="266.8" y="146.8">HPS_GPIO47_SDD3</text>
<text x="314" y="144.1">A5</text>
<text x="314.1" y="146.7">B2</text>
<text x="314.1" y="149.2">B3</text>
<text x="318.5" y="145.2">DAT2</text>
<text x="318.5" y="147.7">DAT3</text>
<text x="333" y="145.2">RFU</text>
<text x="333" y="147.7">RFU</text>
<text x="338.8" y="144.1">G10</text>
<text x="338.8" y="146.7">K6</text>
<text x="338.8" y="149.2">K7</text>
<text x="373.9" y="146.7">B10</text>
<text x="373.9" y="149.2">B11</text>
<text x="375.1" y="144.1">B9</text>
<text x="379.5" y="145.2">NC</text>
<text x="379.5" y="147.7">NC</text>
<text x="389.8" y="145.2">NC</text>
<text x="389.8" y="147.7">NC</text>
<text x="394.7" y="144.1">K2</text>
<text x="394.7" y="146.7">K3</text>
<text x="394.7" y="149.2">K12</text>
<text x="72.1" y="154">100n</text>
<text x="314.1" y="151.8">B4</text>
<text x="314.1" y="154.3">B5</text>
<text x="318.5" y="150.2">DAT4</text>
<text x="318.5" y="152.8">DAT5</text>
<text x="318.5" y="155.3">DAT6</text>
<text x="333" y="150.2">RFU</text>
<text x="333" y="152.8">RFU</text>
<text x="333" y="155.3">RFU</text>
<text x="338.8" y="151.8">K10</text>
<text x="338.8" y="154.3">P10</text>
<text x="373.9" y="151.8">B12</text>
<text x="373.9" y="154.3">B13</text>
<text x="379.5" y="150.2">NC</text>
<text x="379.5" y="152.8">NC</text>
<text x="379.5" y="155.3">NC</text>
<text x="389.8" y="150.2">NC</text>
<text x="389.8" y="152.8">NC</text>
<text x="389.8" y="155.3">NC</text>
<text x="394.7" y="151.8">K13</text>
<text x="394.7" y="154.3">K14</text>
<text x="72.1" y="156.6">25V</text>
<text x="313.9" y="161.9">H5</text>
<text x="314.1" y="156.8">B6</text>
<text x="318.5" y="157.9">DAT7</text>
<text x="351" y="161.4">VCC_EMMC_IM</text>
<text x="373.9" y="156.8">B14</text>
<text x="375" y="159.4">C1</text>
<text x="375" y="161.9">C3</text>
<text x="379.5" y="157.9">NC</text>
<text x="379.5" y="160.4">NC</text>
<text x="389.8" y="157.9">NC</text>
<text x="389.8" y="160.4">NC</text>
<text x="394.7" y="156.8">L1</text>
<text x="394.7" y="159.4">L2</text>
<text x="394.7" y="161.9">L3</text>
<text x="266.8" y="167.1">HPS_POR#</text>
<text x="314.1" y="167">K5</text>
<text x="318.5" y="162.9">DS</text>
<text x="338.8" y="167">C2</text>
<text x="375" y="164.5">C5</text>
<text x="375" y="167">C7</text>
<text x="379.5" y="162.9">NC</text>
<text x="379.5" y="165.5">NC</text>
<text x="389.8" y="162.9">NC</text>
<text x="389.8" y="165.5">NC</text>
<text x="394.7" y="164.5">L12</text>
<text x="394.7" y="167">L13</text>
<text x="251.9" y="168.3">[2,4,5,7,10]</text>
<text x="314" y="172.1">C4</text>
<text x="318.5" y="168">RST#</text>
<text x="318.5" y="173.1">VSSQ</text>
<text x="330.3" y="168">VDDIM</text>
<text x="331.3" y="173.1">VCCQ</text>
<text x="338.8" y="172.1">C6</text>
<text x="375" y="169.5">C8</text>
<text x="375" y="172.1">C9</text>
<text x="379.5" y="168">NC</text>
<text x="379.5" y="170.6">NC</text>
<text x="379.5" y="173.1">NC</text>
<text x="389.8" y="168">NC</text>
<text x="389.8" y="170.6">NC</text>
<text x="389.8" y="173.1">NC</text>
<text x="394.7" y="169.5">L14</text>
<text x="394.7" y="172.1">M1</text>
<text x="101.9" y="177.2">R1002</text>
<text x="118.4" y="177.2">22R</text>
<text x="139.3" y="177.3">CLK_ETH</text>
<text x="152.2" y="178.4">[11]</text>
<text x="289.1" y="174.1" transform="rotate(-90 289.1 174.1)">47k</text>
<text x="291.6" y="174.1" transform="rotate(-90 291.6 174.1)">47k</text>
<text x="294.1" y="174.1" transform="rotate(-90 294.1 174.1)">47k</text>
<text x="296.7" y="174.1" transform="rotate(-90 296.7 174.1)">47k</text>
<text x="301.8" y="174.1" transform="rotate(-90 301.8 174.1)">4k7</text>
<text x="313.7" y="174.6">N2</text>
<text x="313.7" y="177.2">N5</text>
<text x="314.1" y="179.7">P4</text>
<text x="318.5" y="175.6">VSSQ</text>
<text x="318.5" y="178.2">VSSQ</text>
<text x="331.3" y="175.6">VCCQ</text>
<text x="331.3" y="178.2">VCCQ</text>
<text x="338.8" y="174.6">M4</text>
<text x="338.8" y="177.2">N4</text>
<text x="338.8" y="179.7">P3</text>
<text x="346.8" y="176.6">VCC_CFG_HPS_B3A_B8A</text>
<text x="373.8" y="174.6">C10</text>
<text x="373.8" y="177.2">C11</text>
<text x="373.8" y="179.7">C12</text>
<text x="379.5" y="175.6">NC</text>
<text x="379.5" y="178.2">NC</text>
<text x="389.8" y="175.6">NC</text>
<text x="389.8" y="178.2">NC</text>
<text x="394.7" y="174.6">M2</text>
<text x="394.7" y="177.2">M3</text>
<text x="394.7" y="179.7">M7</text>
<text x="33" y="184.9">CLK_SYNC</text>
<text x="64.6" y="185">2</text>
<text x="66.8" y="182">U1001</text>
<text x="101.9" y="182.2">R1003</text>
<text x="118.4" y="182.2">22R</text>
<text x="118.4" y="184.8">DNE</text>
<text x="137.9" y="182.3">CLK_HPS2</text>
<text x="152.2" y="183.5">[5,10]</text>
<text x="314" y="184.8">A6</text>
<text x="314.1" y="182.2">P6</text>
<text x="318.5" y="180.7">VSSQ</text>
<text x="318.5" y="183.3">VSSQ</text>
<text x="318.5" y="185.8">VSS</text>
<text x="331.3" y="180.7">VCCQ</text>
<text x="331.3" y="183.3">VCCQ</text>
<text x="338.8" y="182.2">P5</text>
<text x="373.8" y="182.2">C13</text>
<text x="373.8" y="184.8">C14</text>
<text x="379.5" y="180.7">NC</text>
<text x="379.5" y="183.3">NC</text>
<text x="379.5" y="185.8">NC</text>
<text x="389.8" y="180.7">NC</text>
<text x="389.8" y="183.3">NC</text>
<text x="389.8" y="185.8">NC</text>
<text x="394.7" y="182.2">M8</text>
<text x="394.7" y="184.8">M9</text>
<text x="24.4" y="186">[10]</text>
<text x="64.6" y="190.1">1</text>
<text x="67.6" y="186">CLK</text>
<text x="67.6" y="191.1">D</text>
<text x="82.1" y="188.6">Q#</text>
<text x="86.6" y="187.6">4</text>
<text x="99.7" y="191.6">VCC_OSC</text>
<text x="289.1" y="191.5" transform="rotate(-90 289.1 191.5)">R1009-D</text>
<text x="291.6" y="191.4" transform="rotate(-90 291.6 191.4)">R1009-C</text>
<text x="294.1" y="191.3" transform="rotate(-90 294.1 191.3)">R1009-B</text>
<text x="296.7" y="191.4" transform="rotate(-90 296.7 191.4)">R1009-A</text>
<text x="301.8" y="189.3" transform="rotate(-90 301.8 189.3)">R1014</text>
<text x="313.9" y="189.9">G5</text>
<text x="314.2" y="187.3">E7</text>
<text x="318.5" y="188.3">VSS</text>
<text x="318.5" y="190.9">VSS</text>
<text x="332.9" y="190.9">VCC</text>
<text x="338.8" y="189.9">E6</text>
<text x="353.9" y="191.9">VCC_3V3</text>
<text x="374.9" y="187.3">D1</text>
<text x="374.9" y="189.9">D2</text>
<text x="379.5" y="188.3">NC</text>
<text x="379.5" y="190.9">NC</text>
<text x="389.8" y="188.3">NC</text>
<text x="389.8" y="190.9">NC</text>
<text x="394.7" y="187.3">M10</text>
<text x="394.7" y="189.9">M11</text>
<text x="64.6" y="197.7">3</text>
<text x="86.6" y="197.7">5</text>
<text x="312.7" y="192.4">H10</text>
<text x="314.1" y="197.5">K8</text>
<text x="314.6" y="194.9">J5</text>
<text x="318.5" y="193.4">VSS</text>
<text x="318.5" y="196">VSS</text>
<text x="332.9" y="193.4">VCC</text>
<text x="332.9" y="196">VCC</text>
<text x="338.8" y="192.4">F5</text>
<text x="338.8" y="194.9">J10</text>
<text x="338.8" y="197.5">K9</text>
<text x="373.6" y="197.5">D12</text>
<text x="374.9" y="192.4">D3</text>
<text x="374.9" y="194.9">D4</text>
<text x="379.5" y="193.4">NC</text>
<text x="379.5" y="196">NC</text>
<text x="389.8" y="193.4">NC</text>
<text x="389.8" y="196">NC</text>
<text x="394.7" y="192.4">M12</text>
<text x="394.7" y="194.9">M13</text>
<text x="394.7" y="197.5">M14</text>
<text x="66.8" y="202.8">SN74AUP1G80DCKR</text>
<text x="67.6" y="198.7">GND</text>
<text x="80.9" y="198.7">VCC</text>
<text x="314.6" y="202.8">EMMC_VFBGA153_GENERIC</text>
<text x="318.5" y="198.5">VSS</text>
<text x="332.9" y="198.5">VCC</text>
<text x="373.6" y="200">D13</text>
<text x="373.6" y="202.6">D14</text>
<text x="379.5" y="198.5">NC</text>
<text x="379.5" y="201">NC</text>
<text x="379.5" y="203.6">NC</text>
<text x="389.8" y="198.5">NC</text>
<text x="389.8" y="201">NC</text>
<text x="389.8" y="203.6">NC</text>
<text x="394.7" y="200">N1</text>
<text x="394.7" y="202.6">N3</text>
<text x="324.6" y="205.4">EMMC</text>
<text x="375.2" y="205.1">E1</text>
<text x="375.2" y="207.6">E2</text>
<text x="379.5" y="206.1">NC</text>
<text x="379.5" y="208.7">NC</text>
<text x="389.8" y="206.1">NC</text>
<text x="389.8" y="208.7">NC</text>
<text x="394.7" y="205.1">N6</text>
<text x="394.7" y="207.6">N7</text>
<text x="374" y="212.7">E12</text>
<text x="374" y="215.3">E13</text>
<text x="375.2" y="210.2">E3</text>
<text x="379.5" y="211.2">NC</text>
<text x="379.5" y="213.7">NC</text>
<text x="389.8" y="211.2">NC</text>
<text x="389.8" y="213.7">NC</text>
<text x="394.7" y="210.2">N8</text>
<text x="394.7" y="212.7">N9</text>
<text x="394.7" y="215.3">N10</text>
<text x="374" y="217.8">E14</text>
<text x="375.2" y="220.3">F1</text>
<text x="379.5" y="216.3">NC</text>
<text x="379.5" y="218.8">NC</text>
<text x="379.5" y="221.4">NC</text>
<text x="389.8" y="216.3">NC</text>
<text x="389.8" y="218.8">NC</text>
<text x="389.8" y="221.4">NC</text>
<text x="394.7" y="217.8">N11</text>
<text x="394.7" y="220.3">N12</text>
<text x="374" y="228">F12</text>
<text x="375.2" y="222.9">F2</text>
<text x="375.2" y="225.4">F3</text>
<text x="379.5" y="223.9">NC</text>
<text x="379.5" y="226.4">NC</text>
<text x="389.8" y="223.9">NC</text>
<text x="389.8" y="226.4">NC</text>
<text x="394.7" y="222.9">N13</text>
<text x="394.7" y="225.4">N14</text>
<text x="394.7" y="228">P1</text>
<text x="374" y="230.5">F13</text>
<text x="374" y="233">F14</text>
<text x="379.5" y="229">NC</text>
<text x="379.5" y="231.5">NC</text>
<text x="389.8" y="229">NC</text>
<text x="389.8" y="231.5">NC</text>
<text x="394.7" y="230.5">P2</text>
<text x="394.7" y="233">P7</text>
<text x="150.5" y="237.3">VCC_OSC</text>
<text x="218.7" y="238.1">R1004</text>
<text x="235.2" y="238.1">22R</text>
<text x="247.1" y="238.2">CLK_FPGA</text>
<text x="261.5" y="239.4">[4]</text>
<text x="374.9" y="235.6">G1</text>
<text x="374.9" y="238.1">G2</text>
<text x="379.5" y="234.1">NC</text>
<text x="379.5" y="236.6">NC</text>
<text x="379.5" y="239.1">NC</text>
<text x="389.8" y="234.1">NC</text>
<text x="389.8" y="236.6">NC</text>
<text x="389.8" y="239.1">NC</text>
<text x="394.7" y="235.6">P8</text>
<text x="394.7" y="238.1">P9</text>
<text x="181.2" y="245.7">1</text>
<text x="183.6" y="242.9">Y1000</text>
<text x="198.6" y="245.7">3</text>
<text x="249.7" y="245.8">CLK_50</text>
<text x="373.6" y="243.2">G12</text>
<text x="373.6" y="245.7">G13</text>
<text x="374.9" y="240.7">G3</text>
<text x="379.5" y="241.7">NC</text>
<text x="379.5" y="244.2">NC</text>
<text x="389.8" y="241.7">NC</text>
<text x="389.8" y="244.2">NC</text>
<text x="394.7" y="240.7">P11</text>
<text x="394.7" y="243.2">P12</text>
<text x="394.7" y="245.7">P13</text>
<text x="181.2" y="250.8">2</text>
<text x="184.4" y="247">E/D#</text>
<text x="192.5" y="247">OUT</text>
<text x="198.6" y="250.8">4</text>
<text x="261.5" y="247">[10]</text>
<text x="373.6" y="248.3">G14</text>
<text x="374.9" y="250.8">H1</text>
<text x="379.5" y="246.8">NC</text>
<text x="379.5" y="249.3">NC</text>
<text x="379.5" y="251.8">NC</text>
<text x="389.8" y="246.8">NC</text>
<text x="389.8" y="249.3">NC</text>
<text x="394.7" y="248.3">P14</text>
<text x="176.1" y="256.2">OSC4P_3.2X2.5_2.5X2_GENERIC</text>
<text x="184.4" y="252.1">GND</text>
<text x="192.7" y="252.1">VCC</text>
<text x="218.7" y="253.4">R1005</text>
<text x="235.2" y="253.4">22R</text>
<text x="247.1" y="253.5">CLK_HPS1</text>
<text x="261.5" y="254.6">[5]</text>
<text x="373" y="256.2">EMMC_VFBGA153_GENERIC</text>
<text x="187.5" y="258.4">OSC50</text>
<text x="383.1" y="258.7">EMMC</text>
</g>
</svg>
